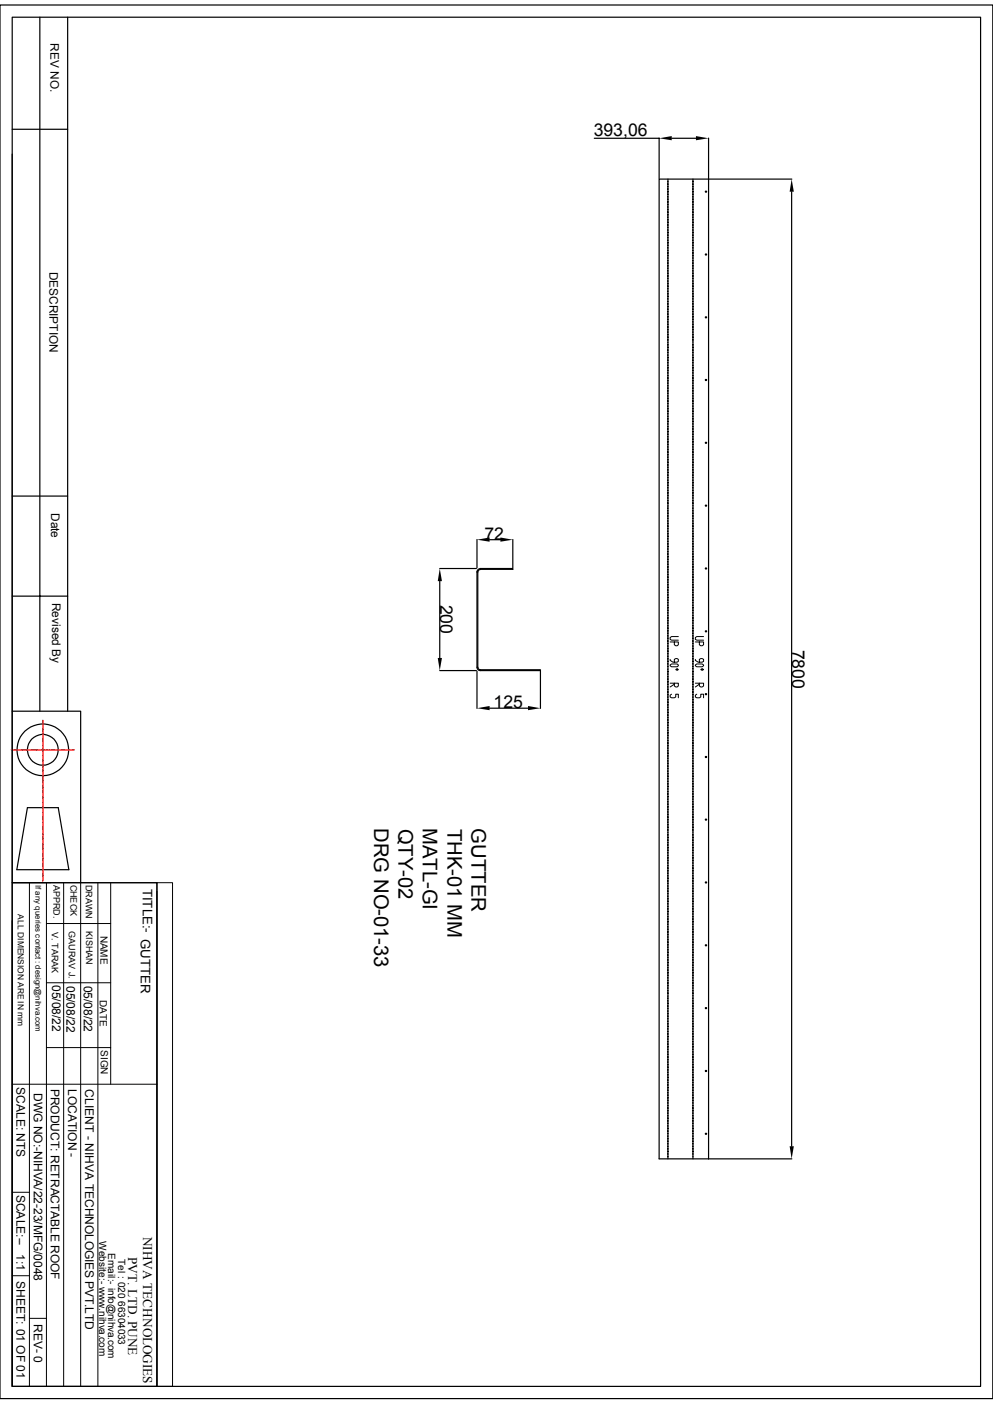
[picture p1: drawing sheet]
<svg xmlns="http://www.w3.org/2000/svg" width="210mm" height="297mm" viewBox="0 0 210 297" stroke-linecap="round" stroke-linejoin="round" font-family="sans-serif">
<g fill="none" stroke="#000" stroke-width=".25">
<path d="M0 1.1h210v294.8h-210zM2.6 3.6h204.8v289.7h-204.8zM8.4 3.6v146.9M14.3 3.6v146.9M2.6 32.6v117.9h14.5v36.2M2.6 27.3h11.7M125.7 29.3h13.7M139.4 29.2v8.6M141.3 37.9v.9M141.3 38.9v.5M141.3 39.5h.1M141.3 39.6v.4"/>
<path d="M142.1 29.3h5.1M146.6 37.9v.9M146.6 38.9v.5M146.6 39.5h.1M146.6 39.6v.4M149.9 37.9h-10.5v207.3h28.1M149.9 37.9v207.3M149.9 37.9h17.6M149.9 29.2v8.6M141.3 40.1v.9M141.3 41.1v.4M141.3 41.6v.1"/>
<path d="M141.3 41.7v.5M141.3 42.3v.8M141.3 43.2v.5M141.3 43.8h.1M141.3 43.9v.5M141.3 44.4v.9M141.3 45.4v.4M141.3 45.9v.1M141.3 46.1v.4M141.3 46.6v.9M141.3 47.5v.5M141.3 48.1h.1"/>
<path d="M141.3 48.2v.4M141.3 48.6v.1M141.3 48.8v.8M141.3 49.7v.5M141.3 50.2v.1M141.3 50.4v.3M141.3 50.8h.1M141.3 50.9v.9M141.3 51.9v.4M141.3 52.4v.1M141.3 52.5v.4M141.3 53h.1"/>
<path d="M141.3 53.1v.8M141.3 54v.5M141.3 54.6h.1M141.3 54.7v.3M141.3 55.1v.1M141.3 55.2v.5M141.3 55.8v.3M141.3 56.2v.4M141.3 56.7v.1M141.3 56.9v.3M141.3 57.3h.1M141.3 57.4v.5"/>
<path d="M141.3 58v.8M141.3 58.9h.1M141.3 59v.4M141.3 59.4v.1M141.3 59.6v.4M146.6 40.1v.9M146.6 41.1v.4M146.6 41.6v.1M146.6 41.7v.5M146.6 42.3v.8M146.6 43.2v.5M146.6 43.8h.1"/>
<path d="M146.6 43.9v.5M146.6 44.5v.8M146.6 45.4v.4M146.6 45.9v.1M146.6 46.1v.4M146.6 46.6v.9M146.6 47.5v.5M146.6 48.1h.1M146.6 48.2v.4M146.6 48.6v.1M146.6 48.8v.8M146.6 49.7v.5"/>
<path d="M146.6 50.2v.1M146.6 50.4v.3M146.6 50.8h.1M146.6 50.9v.9M146.6 51.9v.4M146.6 52.4v.1M146.6 52.5v.4M146.6 53h.1M146.6 53.1v.8M146.6 54v.5M146.6 54.6h.1M146.6 54.7v.3"/>
<path d="M146.6 55.1v.1M146.6 55.2v.5M146.6 55.8v.3M146.6 56.2v.4M146.6 56.7v.1M146.6 56.9v.3M146.6 57.3h.1M146.6 57.4v.5M146.6 58v.8M146.6 58.9h.1M146.6 59v.4M146.6 59.4v.1"/>
<path d="M146.6 59.6v.4M149.2 40.5h.2v.1l-.1 .1zM149.2 53.8h.2v.1l-.1 .1zM167.4 40.6v201.9M141.3 60.1v.9M141.3 61v.1M141.3 61.2v.3M141.3 61.6h.1M141.3 61.7v.5M141.3 62.3v.8M141.3 63.2h.1M141.3 63.3v.4"/>
<path d="M141.3 63.8h.1M141.3 63.9v.4M141.3 64.4v.9M141.3 65.4v.4M141.3 65.9v.1M141.3 66v.5M141.3 66.6v.8M141.3 67.5v.5M141.3 68.1h.1M141.3 68.2v.5M141.3 68.7v.9M141.3 69.7v.4"/>
<path d="M141.3 70.2v.1M141.3 70.4v.4M141.3 70.9v.9M141.3 71.8v.5M141.3 72.4h.1M141.3 72.5v.5M141.3 73.1v.8M141.3 74v.5M141.3 74.5v.1M141.3 74.7v.3M141.3 75.1h.1M141.3 75.2v.9"/>
<path d="M141.3 76.2v.4M141.3 76.7v.1M141.3 76.8v.4M141.3 77.3h.1M141.3 77.4v.8M141.3 78.3v.5M141.3 78.9h.1M141.3 79v.3M141.3 79.4v.1M141.3 79.5v.9M146.6 60.1v.9M146.6 61v.1"/>
<path d="M146.6 61.2v.3M146.6 61.6h.1M146.6 61.7v.5M146.6 62.3v.8M146.6 63.2h.1M146.6 63.3v.4M146.6 63.8h.1M146.6 63.9v.4M146.6 64.4v.9M146.6 65.4v.4M146.6 65.9v.1M146.6 66v.5"/>
<path d="M146.6 66.6v.8M146.6 67.5v.5M146.6 68.1h.1M146.6 68.2v.5M146.6 68.7v.9M146.6 69.7v.4M146.6 70.2v.1M146.6 70.4v.4M146.6 70.9v.9M146.6 71.8v.5M146.6 72.4h.1M146.6 72.5v.5"/>
<path d="M146.6 73.1v.8M146.6 74v.5M146.6 74.5v.1M146.6 74.7v.3M146.6 75.1h.1M146.6 75.2v.9M146.6 76.2v.4M146.6 76.7v.1M146.6 76.8v.4M146.6 77.3h.1M146.6 77.4v.8M146.6 78.3v.5"/>
<path d="M146.6 78.9h.1M146.6 79v.3M146.6 79.4v.1M146.6 79.5v.9M149.2 67.1h.2v.1l-.1 .1zM141.3 80.5v.4M141.3 81v.1M141.3 81.2v.3M141.3 81.6h.1M141.3 81.7v.5M141.3 82.3v.3M141.3 82.6v.5"/>
<path d="M141.3 83.2h.1M141.3 83.3v.4M141.3 83.7v.1M141.3 83.9v.4M141.3 84.4v.9M141.3 85.3v.1M141.3 85.5v.3M141.3 85.9h.1M141.3 86v.5M141.3 86.6v.8M141.3 87.5h.1M141.3 87.6v.4"/>
<path d="M141.3 88.1h.1M141.3 88.2v.4M141.3 88.7v.9M141.3 89.7h.1M141.3 89.8v.3M141.3 90.2v.1M141.3 90.3v.5M141.3 90.9v.8M141.3 91.8v.5M141.3 92.4h.1M141.3 92.5v.5M141.3 93v.9"/>
<path d="M141.3 94v.4M141.3 94.5v.1M141.3 94.7v.4M141.3 95.2v.9M141.3 96.1v.5M141.3 96.7h.1M141.3 96.8v.5M141.3 97.4v.8M141.3 98.3v.5M141.3 98.8v.1M141.3 99v.4M141.3 99.5v.9"/>
<path d="M146.6 80.5v.4M146.6 81v.1M146.6 81.2v.3M146.6 81.6h.1M146.6 81.7v.5M146.6 82.3v.2M146.6 82.6v.5M146.6 83.2h.1M146.6 83.3v.4M146.6 83.7v.1M146.6 83.9v.4M146.6 84.4v.9"/>
<path d="M146.6 85.3v.1M146.6 85.5v.3M146.6 85.9h.1M146.6 86v.5M146.6 86.6v.8M146.6 87.5h.1M146.6 87.6v.4M146.6 88.1h.1M146.6 88.2v.4M146.6 88.7v.9M146.6 89.7h.1M146.6 89.8v.3"/>
<path d="M146.6 90.2v.1M146.6 90.3v.5M146.6 90.9v.8M146.6 91.8v.5M146.6 92.4h.1M146.6 92.5v.5M146.6 93v.9M146.6 94v.4M146.6 94.5v.1M146.6 94.7v.4M146.6 95.2v.9M146.6 96.1v.5"/>
<path d="M146.6 96.7h.1M146.6 96.8v.5M146.6 97.4v.8M146.6 98.3v.5M146.6 98.8v.1M146.6 99v.4M146.6 99.5v.9M149.2 93.6h.2v.1l-.1 .1zM149.2 80.3h.2v.1l-.1 .1zM2.6 104.9h11.7M100.9 114.1v6M103.5 114.2h2.3"/>
<path d="M108.5 114.1v6M141.3 100.5v.4M141.3 101h.1M141.3 101.1v.4M141.3 101.6h.1M141.3 101.7v.8M141.3 102.6v.5M141.3 103.2h.1M141.3 103.3v.3M141.3 103.7v.1M141.3 103.8v.9M141.3 104.8v.4"/>
<path d="M141.3 105.3v.1M141.3 105.5v.3M141.3 105.9h.1M141.3 106v.8M141.3 106.9v.5M141.3 107.5h.1M141.3 107.6v.3M141.3 108v.1M141.3 108.2v.4M141.3 108.7v.3M141.3 109.1v.5M141.3 109.6v.1"/>
<path d="M141.3 109.8v.3M141.3 110.2h.1M141.3 110.3v.5M141.3 110.9v.8M141.3 111.8h.1M141.3 111.9v.4M141.3 112.4h.1M141.3 112.5v.4M141.3 113v.9M141.3 114h.1M141.3 114.1v.3M141.3 114.5v.1"/>
<path d="M141.3 114.6v.5M141.3 115.2v.8M141.3 116.1v.1M141.3 116.2v.4M141.3 116.7h.1M141.3 116.8v.5M141.3 117.3v.9M141.3 118.3v.4M141.3 118.8v.1M141.3 119v.4M141.3 119.5v.9M146.6 100.5v.4"/>
<path d="M146.6 101h.1M146.6 101.1v.4M146.6 101.6h.1M146.6 101.7v.8M146.6 102.6v.5M146.6 103.2h.1M146.6 103.3v.3M146.6 103.7v.1M146.6 103.8v.9M146.6 104.8v.4M146.6 105.3v.1M146.6 105.5v.3"/>
<path d="M146.6 105.9h.1M146.6 106v.8M146.6 106.9v.5M146.6 107.5h.1M146.6 107.6v.3M146.6 108v.1M146.6 108.2v.4M146.6 108.7v.3M146.6 109.1v.5M146.6 109.6v.1M146.6 109.8v.3M146.6 110.2h.1"/>
<path d="M146.6 110.3v.5M146.6 110.9v.8M146.6 111.8h.1M146.6 111.9v.4M146.6 112.4h.1M146.6 112.5v.4M146.6 113v.9M146.6 114h.1M146.6 114.1v.3M146.6 114.5v.1M146.6 114.6v.5M146.6 115.2v.8"/>
<path d="M146.6 116.1v.1M146.6 116.2v.4M146.6 116.7h.1M146.6 116.8v.5M146.6 117.3v.9M146.6 118.3v.4M146.6 118.8v.1M146.6 119v.4M146.6 119.5v.9M149.2 106.9h.2v.1l-.1 .1zM2.6 126.1h11.7M93 120.3h7.8"/>
<path d="M93 122.9v16.3M100.9 121v20.2h.1M100.9 121h.1M101 121v20.2M101.6 120.3l-.4 .1-.3 .6M101.6 120.5l-.5 .2-.1 .3M101.6 120.3h6.9v.1h-6.9zM141.3 120.4v.5M141.3 121h.1M141.3 121.1v.5M141.3 121.7v.8M141.3 122.6v.5"/>
<path d="M141.3 123.1v.1M141.3 123.3v.4M141.3 123.8v.9M141.3 124.8v.4M141.3 125.3h.1M141.3 125.4v.5M141.3 126v.8M141.3 126.9v.5M141.3 127.5h.1M141.3 127.6v.3M141.3 128v.1M141.3 128.1v.9"/>
<path d="M141.3 129.1v.4M141.3 129.6v.1M141.3 129.8v.3M141.3 130.2h.1M141.3 130.3v.8M141.3 131.2v.5M141.3 131.8h.1M141.3 131.9v.3M141.3 132.3v.1M141.3 132.5v.8M141.3 133.4v.5M141.3 133.9v.1"/>
<path d="M141.3 134.1v.3M141.3 134.5h.1M141.3 134.6v.5M141.3 135.2v.3M141.3 135.6v.4M141.3 136.1h.1M141.3 136.2v.4M141.3 136.7h.1M141.3 136.8v.4M141.3 137.3v.9M141.3 138.3h.1M141.3 138.4v.3"/>
<path d="M141.3 138.8v.1M141.3 138.9v.5M141.3 139.5v.8M146.6 120.4v.5M146.6 121h.1M146.6 121.1v.5M146.6 121.7v.8M146.6 122.6v.5M146.6 123.1v.1M146.6 123.3v.4M146.6 123.8v.9M146.6 124.8v.4"/>
<path d="M146.6 125.3h.1M146.6 125.4v.5M146.6 126v.8M146.6 126.9v.5M146.6 127.5h.1M146.6 127.6v.3M146.6 128v.1M146.6 128.1v.9M146.6 129.1v.4M146.6 129.6v.1M146.6 129.8v.3M146.6 130.2h.1"/>
<path d="M146.6 130.3v.8M146.6 131.2v.5M146.6 131.8h.1M146.6 131.9v.3M146.6 132.3v.1M146.6 132.5v.8M146.6 133.4v.5M146.6 133.9v.1M146.6 134.1v.3M146.6 134.5h.1M146.6 134.6v.5M146.6 135.2v.3"/>
<path d="M146.6 135.6v.4M146.6 136.1h.1M146.6 136.2v.4M146.6 136.7h.1M146.6 136.8v.4M146.6 137.3v.9M146.6 138.3h.1M146.6 138.4v.3M146.6 138.8v.1M146.6 138.9v.5M146.6 139.5v.8M149.2 133.5h.2v.1l-.1 .1z"/>
<path d="M149.2 120.2h.2v.1l-.1 .1zM2.6 150.5v36.2M93 141.9h7.8M100.9 141.2a.73 .73 0 0 0 .7 .7M100.9 142v7.9M101 141.2l.1 .2 .5 .3M101.6 141.7h12.7v.2h-12.7zM103.5 149.8h8.2M114.3 142v7.9M141.3 140.4v.1M141.3 140.5v.4M141.3 141h.1"/>
<path d="M141.3 141.1v.5M141.3 141.6v.9M141.3 142.6h.1M141.3 142.7v.3M141.3 143.1v.1M141.3 143.3v.4M141.3 143.8v.9M141.3 144.7v.5M141.3 145.3h.1M141.3 145.4v.5M141.3 146v.8M141.3 146.9v.5"/>
<path d="M141.3 147.4v.1M141.3 147.6v.4M141.3 148.1v.9M141.3 149.1v.4M141.3 149.6h.1M141.3 149.7v.5M141.3 150.3v.8M141.3 151.2v.5M141.3 151.8h.1M141.3 151.9v.5M141.3 152.4v.9M141.3 153.4v.4"/>
<path d="M141.3 153.9v.1M141.3 154.1v.3M141.3 154.5h.1M141.3 154.6v.8M141.3 155.5v.5M141.3 156.1h.1M141.3 156.2v.3M141.3 156.6v.1M141.3 156.8v.8M141.3 157.7v.5M141.3 158.2v.1M141.3 158.4v.3"/>
<path d="M141.3 158.8h.1M141.3 158.9v.9M141.3 159.9v.4M146.6 140.4v.1M146.6 140.5v.4M146.6 141h.1M146.6 141.1v.5M146.6 141.6v.9M146.6 142.6h.1M146.6 142.7v.3M146.6 143.1v.1M146.6 143.3v.4"/>
<path d="M146.6 143.8v.9M146.6 144.7v.5M146.6 145.3h.1M146.6 145.4v.5M146.6 146v.8M146.6 146.9v.5M146.6 147.4v.1M146.6 147.6v.4M146.6 148.1v.9M146.6 149.1v.4M146.6 149.6h.1M146.6 149.7v.5"/>
<path d="M146.6 150.3v.8M146.6 151.2v.5M146.6 151.8h.1M146.6 151.9v.5M146.6 152.4v.9M146.6 153.4v.4M146.6 153.9v.1M146.6 154.1v.3M146.6 154.5h.1M146.6 154.6v.8M146.6 155.5v.5M146.6 156.1h.1"/>
<path d="M146.6 156.2v.3M146.6 156.6v.1M146.6 156.8v.8M146.6 157.7v.5M146.6 158.2v.1M146.6 158.4v.3M146.6 158.8h.1M146.6 158.9v.9M146.6 159.9v.4M149.2 146.8h.2v.1l-.1 .1zM5.8 170.9h6.5l2.3 13.1h-11zM141.3 160.4h.1"/>
<path d="M141.3 160.5v.4M141.3 161h.1M141.3 161.1v.4M141.3 161.6v.3M141.3 162v.5M141.3 162.6h.1M141.3 162.7v.3M141.3 163.1v.1M141.3 163.2v.5M141.3 163.8v.8M141.3 164.7v.1M141.3 164.8v.4"/>
<path d="M141.3 165.3h.1M141.3 165.4v.5M141.3 165.9v.9M141.3 166.9h.1M141.3 167v.3M141.3 167.4v.1M141.3 167.6v.4M141.3 168.1v.9M141.3 169v.1M141.3 169.2v.3M141.3 169.6h.1M141.3 169.7v.5"/>
<path d="M141.3 170.3v.8M141.3 171.2v.5M141.3 171.7v.1M141.3 171.9v.4M141.3 172.4v.9M141.3 173.4v.4M141.3 173.9h.1M141.3 174v.5M141.3 174.6v.8M141.3 175.5v.5M141.3 176.1h.1M141.3 176.2v.5"/>
<path d="M141.3 176.7v.9M141.3 177.7v.4M141.3 178.2v.1M141.3 178.4v.4M141.3 178.9v.8M141.3 179.8v.5M146.6 160.4h.1M146.6 160.5v.4M146.6 161h.1M146.6 161.1v.4M146.6 161.6v.3M146.6 162v.5"/>
<path d="M146.6 162.6h.1M146.6 162.7v.3M146.6 163.1v.1M146.6 163.2v.5M146.6 163.8v.8M146.6 164.7v.1M146.6 164.8v.4M146.6 165.3h.1M146.6 165.4v.5M146.6 165.9v.9M146.6 166.9h.1M146.6 167v.3"/>
<path d="M146.6 167.4v.1M146.6 167.6v.4M146.6 168.1v.9M146.6 169v.1M146.6 169.2v.3M146.6 169.6h.1M146.6 169.7v.5M146.6 170.3v.8M146.6 171.2v.5M146.6 171.7v.1M146.6 171.9v.4M146.6 172.4v.9"/>
<path d="M146.6 173.4v.4M146.6 173.9h.1M146.6 174v.5M146.6 174.6v.8M146.6 175.5v.5M146.6 176.1h.1M146.6 176.2v.5M146.6 176.7v.9M146.6 177.7v.4M146.6 178.2v.1M146.6 178.4v.4M146.6 178.9v.8"/>
<path d="M146.6 179.8v.5M149.2 173.3h.2v.1l-.1 .1zM149.2 160.1h.2v.1l-.1 .1zM2.6 186.7h30.6v106.6h-30.6zM2.6 194.8v98.5M141.3 180.4h.1M141.3 180.5v.3M141.3 180.9v.1M141.3 181.1v.8M141.3 182v.5M141.3 182.5v.1M141.3 182.7v.3"/>
<path d="M141.3 183.1h.1M141.3 183.2v.9M141.3 184.2v.4M141.3 184.7h.1M141.3 184.8v.4M141.3 185.3h.1M141.3 185.4v.8M141.3 186.3v.5M141.3 186.9h.1M141.3 187v.3M141.3 187.4v.1M141.3 187.5v.5"/>
<path d="M141.3 188.1v.3M141.3 188.5v.4M141.3 189v.1M141.3 189.1v.4M141.3 189.6h.1M141.3 189.7v.5M141.3 190.2v.9M141.3 191.2h.1M141.3 191.3v.3M141.3 191.7v.1M141.3 191.9v.4M141.3 192.4v.9"/>
<path d="M141.3 193.3v.1M141.3 193.5v.3M141.3 193.9h.1M141.3 194v.5M141.3 194.6v.8M141.3 195.5h.1M141.3 195.6v.4M141.3 196v.1M141.3 196.2v.4M141.3 196.7v.9M141.3 197.7v.4M141.3 198.2h.1"/>
<path d="M141.3 198.3v.5M141.3 198.9v.8M141.3 199.8v.5M146.6 180.4h.1M146.6 180.5v.3M146.6 180.9v.1M146.6 181.1v.8M146.6 182v.5M146.6 182.5v.1M146.6 182.7v.3M146.6 183.1h.1M146.6 183.2v.9"/>
<path d="M146.6 184.2v.4M146.6 184.7h.1M146.6 184.8v.4M146.6 185.3h.1M146.6 185.4v.8M146.6 186.3v.5M146.6 186.9h.1M146.6 187v.3M146.6 187.4v.1M146.6 187.5v.5M146.6 188.1v.3M146.6 188.5v.4"/>
<path d="M146.6 189v.1M146.6 189.1v.4M146.6 189.6h.1M146.6 189.7v.5M146.6 190.2v.9M146.6 191.2h.1M146.6 191.3v.3M146.6 191.7v.1M146.6 191.9v.4M146.6 192.4v.9M146.6 193.3v.1M146.6 193.5v.3"/>
<path d="M146.6 193.9h.1M146.6 194v.5M146.6 194.6v.8M146.6 195.5h.1M146.6 195.6v.4M146.6 196v.1M146.6 196.2v.4M146.6 196.7v.9M146.6 197.7v.4M146.6 198.2h.1M146.6 198.3v.5M146.6 198.9v.8"/>
<path d="M146.6 199.8v.5M149.2 199.9h.2v.1l-.1 .1zM149.2 186.6h.2v.1l-.1 .1zM141.3 200.4h.1M141.3 200.5v.5M141.3 201v.9M141.3 202v.4M141.3 202.5v.1M141.3 202.6v.5M141.3 203.2v.8M141.3 204.1v.5M141.3 204.7h.1"/>
<path d="M141.3 204.8v.5M141.3 205.4v.8M141.3 206.3v.5M141.3 206.8v.1M141.3 207v.3M141.3 207.4h.1M141.3 207.5v.9M141.3 208.4v.5M141.3 209h.1M141.3 209.1v.4M141.3 209.6h.1M141.3 209.7v.8"/>
<path d="M141.3 210.6v.5M141.3 211.2h.1M141.3 211.3v.3M141.3 211.7v.1M141.3 211.8v.9M141.3 212.8v.4M141.3 213.3v.1M141.3 213.4v.4M141.3 213.9h.1M141.3 214v.5M141.3 214.5v.3M141.3 214.9v.5"/>
<path d="M141.3 215.5h.1M141.3 215.6v.3M141.3 216v.1M141.3 216.2v.4M141.3 216.7v.9M141.3 217.6v.1M141.3 217.8v.3M141.3 218.2h.1M141.3 218.3v.5M141.3 218.9v.8M141.3 219.8h.1M141.3 219.9v.4"/>
<path d="M146.6 200.4h.1M146.6 200.5v.5M146.6 201v.9M146.6 202v.4M146.6 202.5v.1M146.6 202.6v.5M146.6 203.2v.8M146.6 204.1v.5M146.6 204.7h.1M146.6 204.8v.5M146.6 205.4v.8M146.6 206.3v.5"/>
<path d="M146.6 206.8v.1M146.6 207v.3M146.6 207.4h.1M146.6 207.5v.9M146.6 208.4v.5M146.6 209h.1M146.6 209.1v.4M146.6 209.6h.1M146.6 209.7v.8M146.6 210.6v.5M146.6 211.2h.1M146.6 211.3v.3"/>
<path d="M146.6 211.7v.1M146.6 211.8v.9M146.6 212.8v.4M146.6 213.3v.1M146.6 213.4v.4M146.6 213.9h.1M146.6 214v.5M146.6 214.5v.3M146.6 214.9v.5M146.6 215.5h.1M146.6 215.6v.3M146.6 216v.1"/>
<path d="M146.6 216.2v.4M146.6 216.7v.9M146.6 217.6v.1M146.6 217.8v.3M146.6 218.2h.1M146.6 218.3v.5M146.6 218.9v.8M146.6 219.8h.1M146.6 219.9v.4M149.2 213.2h.2v.1l-.1 .1zM141.3 220.3v.1M141.3 220.5v.4"/>
<path d="M141.3 221v.9M141.3 222h.1M141.3 222.1v.3M141.3 222.5h.1M141.3 222.6v.5M141.3 223.2v.8M141.3 224.1v.5M141.3 224.7h.1M141.3 224.8v.5M141.3 225.3v.9M141.3 226.3v.4M141.3 226.8v.1"/>
<path d="M141.3 226.9v.5M141.3 227.5v.8M141.3 228.4v.5M141.3 229h.1M141.3 229.1v.5M141.3 229.7v.8M141.3 230.6v.5M141.3 231.1v.1M141.3 231.3v.4M141.3 231.8v.9M141.3 232.7v.5M141.3 233.3h.1"/>
<path d="M141.3 233.4v.4M141.3 233.8v.1M141.3 234v.8M141.3 234.9v.5M141.3 235.5h.1M141.3 235.6v.3M141.3 236v.1M141.3 236.1v.9M141.3 237.1v.4M141.3 237.6v.1M141.3 237.7v.4M141.3 238.2h.1"/>
<path d="M141.3 238.3v.8M141.3 239.2v.5M141.3 239.8h.1M141.3 239.9v.3M146.6 220.3v.1M146.6 220.5v.4M146.6 221v.9M146.6 222h.1M146.6 222.1v.3M146.6 222.5h.1M146.6 222.6v.5M146.6 223.2v.8"/>
<path d="M146.6 224.1v.5M146.6 224.7h.1M146.6 224.8v.5M146.6 225.3v.9M146.6 226.3v.4M146.6 226.8v.1M146.6 226.9v.5M146.6 227.5v.8M146.6 228.4v.5M146.6 229h.1M146.6 229.1v.5M146.6 229.7v.8"/>
<path d="M146.6 230.6v.5M146.6 231.1v.1M146.6 231.3v.4M146.6 231.8v.9M146.6 232.7v.5M146.6 233.3h.1M146.6 233.4v.4M146.6 233.8v.1M146.6 234v.8M146.6 234.9v.5M146.6 235.5h.1M146.6 235.6v.3"/>
<path d="M146.6 236v.1M146.6 236.1v.9M146.6 237.1v.4M146.6 237.6v.1M146.6 237.7v.4M146.6 238.2h.1M146.6 238.3v.8M146.6 239.2v.5M146.6 239.8h.1M146.6 239.9v.3M149.2 239.8h.2v.1l-.1 .1zM149.2 226.5h.2v.1l-.1 .1z"/>
<path d="M141.3 240.3v.1M141.3 240.5v.4M141.3 241v.3M141.3 241.4v.5M141.3 241.9v.1M141.3 242.1v.3M141.3 242.5h.1M141.3 242.6v.5M141.3 243.2v.8M141.3 244.1h.1M141.3 244.2v.4M141.3 244.6v.1"/>
<path d="M141.3 244.8v.4M146.6 244.8v.4M146.6 240.3v.1M146.6 240.5v.4M146.6 241v.3M146.6 241.4v.5M146.6 241.9v.1M146.6 242.1v.3M146.6 242.5h.1M146.6 242.6v.5M146.6 243.2v.8M146.6 244.1h.1"/>
<path d="M146.6 244.2v.4M146.6 244.6v.1"/>
<circle cx="9.1" cy="158.6" r="5.5"/>
<circle cx="9.1" cy="158.6" r="3.3"/>
</g>
<g fill="none" stroke="#000" stroke-width=".21">
<path d="M141.7 135.8h1.8v.6l-.3 .2h-.3l-.3-.2v-.6M141.7 139.5v.2l.6 .4h.9l.3-.2v-.4l-.3-.2-.6 .2v.6M143.5 134.7h-1.5l-.3 .2v.4l.3 .1h1.5M147.1 139.5v.2l.6 .4h.8l.3-.2v-.4l-.3-.2-.6 .2v.6M147.1 135.8h1.7v.6l-.6 .2-.3-.2v-.6M148.8 134.7h-1.4l-.3 .2v.4l.3 .1h1.4M141.7 144.5h1.8v.6l-.3 .2h-.3l-.3-.2v-.6M141.7 140.7l.3-.2h1.2l.3 .3-.3 .3h-1.2zM142 146.9l-.3 .2v.3l.3 .2h.6l.3-.2v-.5h.6v.7M142.6 144.7l-.9 .6M142.9 141.6l.3-.2 .3 .2-.3 .2zM147.1 140.7l.3-.2h1.1l.3 .3-.3 .3h-1.1z"/>
<path d="M147.1 144.5h1.7v.6l-.6 .2-.3-.2v-.6M147.4 146.9l-.3 .2v.3l.3 .2h.5l.3-.2v-.5h.6v.7M147.9 144.7l-.8 .6M148.2 141.6l.3-.2 .3 .2-.3 .2zM2.6 186.7h30.6M6.2 186.7v106.6M9.8 195.4h13.6M9.8 186.7v106.6M13.5 186.7v106.6M17.1 186.7v106.6M20.7 186.7v106.6M23.4 186.7v42.7"/>
<path d="M33.2 186.7h3.3v106.6h-3.3zM33.2 188.6v104.7M9.8 207.9h13.6M2.6 229.4h30.6M9.8 221.6h13.6M2.6 252.2h3.6M2.6 269.9h3.6M6.2 278.9h3.6"/>
</g>
<g fill="none" stroke="#f00" stroke-width=".25">
<path d="M2.4 158.6h.2M2.6 158.6h.2M2.8 158.6h1.1M4 158.6h.1M4.2 158.6h.2M5.2 158.6h-.8M5.2 158.6h.6M5.9 158.6h.2M6.1 158.6h.2M6.3 158.6h.3M6.6 158.6h1.4M8 158.6h.3"/>
<path d="M8.3 158.6h.2M8.5 158.6h.2M8.8 158.6h.6M9.1 154.4v.5M9.1 152.4v.6M9.1 153.1v.2M9.1 155v.2M9.1 155.2v.3M9.1 156.3v.2M9.1 156.6v.2M9.1 158.4v.3M9.1 154.4h.1"/>
<path d="M9.1 155.2h.1M9.1 156.5h.1M9.1 153.4v.2M9.1 153.8v.5M9.1 155.5v.7M9.1 156.9v.2M9.1 157.4v.2M9.1 157.6v.3M9.1 158.2v.2M9.1 159v.3M9.1 159.5v.2M9.1 159.9v.2"/>
<path d="M9.1 153.6v.2M9.1 157.1v.2M9.1 157.9v.2M9.1 159.3v.2M9.1 159.8h.1M9.1 158.7v.3M9.4 158.6h.2M9.7 158.6h.5M10.2 158.6h.2M10.5 158.6h.1M10.7 158.6h.2M10.9 158.6h.6"/>
<path d="M11.6 158.6h.6M12.3 158.6h.1M12.4 158.6h.2M12.6 158.6h.2M12.8 158.6h1.1M14 158.6h.1M14.2 158.6h.2M14.4 158.6h.1M14.5 158.6h.7M15.2 158.6h.5M9.1 167.4v.5M9.1 175.2v.5"/>
<path d="M9.1 177.4v.5M9.1 160.6v.3M9.1 160.9v.3M9.1 162.3v.1M9.1 162.7v.3M9.1 163.1v.2M9.1 164.1v.2M9.1 164.4v.7M9.1 165.2v.3M9.1 166.2v.3M9.1 166.6v.2M9.1 167.1v.2"/>
<path d="M9.1 168.4v.3M9.1 170.6v.3M9.1 170.9v.3M9.1 172.7v.3M9.1 173.1v.2M9.1 176.2v.3M9.1 177v.3M9.1 178.4v.2M9.1 179.5v.3M9.1 162.2h.1M9.1 163h.1M9.1 164.4h.1"/>
<path d="M9.1 165.2h.1M9.1 166.5h.1M9.1 167.3h.1M9.1 173h.1M9.1 175.2h.1M9.1 177.3h.1M9.1 179.5h.1M9.1 160.3v.2M9.1 161.2v.2M9.1 161.7v.5M9.1 162.5v.2M9.1 163.4v.6"/>
<path d="M9.1 165.5v.7M9.1 166.9v.2M9.1 168.1v.3M9.1 169v.2M9.1 169.5v.2M9.1 169.8v.3M9.1 170.3v.2M9.1 171.2v.2M9.1 171.7v.3M9.1 172v.2M9.1 172.5v.2M9.1 173.4v.6"/>
<path d="M9.1 174.2v.2M9.1 174.6v.5M9.1 176v.2M9.1 178.1v.3M9.1 179.8v.2M9.1 160.1v.2M9.1 161.5v.1M9.1 167.9v.2M9.1 169.3v.2M9.1 169.8h.1M9.1 170.1v.2M9.1 171.4v.2"/>
<path d="M9.1 172.3v.1M9.1 174.1h.1M9.1 174.4v.2M9.1 175.8v.1M9.1 177.9v.2M9.1 176.5v.5M9.1 168.7v.3M9.1 178.7v.8M9.1 185.2v.5M9.1 180.6v.2M9.1 180.9v.2M9.1 181.4v.2"/>
<path d="M9.1 182.7v.3M9.1 183v.3M9.1 183h.1M9.1 185.2h.1M9.1 180.3v.2M9.1 181.2v.2M9.1 182v.2M9.1 182.5v.2M9.1 183.3v.7M9.1 184.1v.3M9.1 184.6v.5M9.1 186v.2"/>
<path d="M9.1 180.1v.2M9.1 182.2v.2M9.1 184.1h.1M9.1 184.4v.2M9.1 185.8v.1M9.1 186.2v.2M9.1 181.7v.2"/>
</g>
<path d="M139.4 29.3l2.7-.5v.9zM147.2 28.8l2.7 .5-2.7 .4zM167.4 37.9l.5 2.7h-.9zM100.9 114.2l2.6-.5v.9zM105.8 113.7l2.7 .5-2.7 .4zM93 120.3l.5 2.6h-.9zM92.6 139.2h.9l-.5 2.7zM100.9 149.8l2.6-.4v.8zM111.7 149.4l2.6 .4-2.6 .4zM167 242.5h.9l-.5 2.7z" fill="#000"/>
<g font-size="4.3">
<text x="79.1" y="175.2" transform="rotate(90 79.1 175.2)">DRG NO-01-33</text>
<text x="84.3" y="175.3" transform="rotate(90 84.3 175.3)">QTY-02</text>
<text x="89.5" y="175.2" transform="rotate(90 89.5 175.2)">MATL-GI</text>
<text x="94.6" y="175.4" transform="rotate(90 94.6 175.4)">THK-01 MM</text>
<text x="99.7" y="175.3" transform="rotate(90 99.7 175.3)">GUTTER</text>
</g>
<g font-size="3.7">
<text x="125.6" y="28.7">393,06</text>
<text x="102.4" y="114.1">72</text>
<text x="93.1" y="127.9" transform="rotate(90 93.1 127.9)">200</text>
<text x="167.5" y="137.4" transform="rotate(90 167.5 137.4)">7800</text>
<text x="104.4" y="149.7">125</text>
</g>
<g font-size="2.8">
<text x="30.2" y="188" transform="rotate(90 30.2 188)">TITLE:- GUTTER</text>
<text x="30.3" y="261.6" transform="rotate(90 30.3 261.6)">NIHVA TECHNOLOGIES</text>
<text x="27.1" y="265.9" transform="rotate(90 27.1 265.9)">PVT. LTD. PUNE</text>
</g>
<g font-size="2.5">
<text x="10.7" y="9.2" transform="rotate(90 10.7 9.2)">REV NO.</text>
<text x="10.5" y="57.5" transform="rotate(90 10.5 57.5)">DESCRIPTION</text>
<text x="10.8" y="108.5" transform="rotate(90 10.8 108.5)">Date</text>
<text x="11" y="127.5" transform="rotate(90 11 127.5)">Revised By</text>
<text x="11" y="208.4" transform="rotate(90 11 208.4)">05/08/22</text>
<text x="14.1" y="208.5" transform="rotate(90 14.1 208.5)">05/08/22</text>
<text x="17.7" y="208.5" transform="rotate(90 17.7 208.5)">05/08/22</text>
<text x="3.5" y="230" transform="rotate(90 3.5 230)">SCALE: NTS</text>
<text x="7.2" y="231.2" transform="rotate(90 7.2 231.2)">DWG NO:-NIHVA/22-23/MFG/0048</text>
<text x="10.8" y="230.3" transform="rotate(90 10.8 230.3)">PRODUCT: RETRACTABLE ROOF</text>
<text x="14.4" y="230.3" transform="rotate(90 14.4 230.3)">LOCATION -</text>
<text x="18" y="230.4" transform="rotate(90 18 230.4)">CLIENT - NIHVA TECHNOLOGIES PVT.LTD</text>
<text x="3.5" y="252.7" transform="rotate(90 3.5 252.7)">SCALE:--</text>
<text x="3.5" y="265.3" transform="rotate(90 3.5 265.3)">1:1</text>
<text x="3.5" y="271" transform="rotate(90 3.5 271)">SHEET: 01 OF 01</text>
<text x="7.2" y="280" transform="rotate(90 7.2 280)">REV- 0</text>
</g>
<g font-size="2.1">
<text x="21.3" y="197.9" transform="rotate(90 21.3 197.9)">NAME</text>
<text x="21.1" y="211.5" transform="rotate(90 21.1 211.5)">DATE</text>
<text x="21.3" y="222.1" transform="rotate(90 21.3 222.1)">SIGN</text>
<text x="21" y="262.6" transform="rotate(90 21 262.6)">Website:- www.nihva.com</text>
<text x="22.9" y="265" transform="rotate(90 22.9 265)">Email:- info@nihva.com</text>
<text x="25" y="266.3" transform="rotate(90 25 266.3)">Tel : 020 66304033</text>
</g>
<g font-size="1.9">
<text x="11.3" y="187.2" transform="rotate(90 11.3 187.2)">APPRD.</text>
<text x="14.9" y="187.1" transform="rotate(90 14.9 187.1)">CHECK</text>
<text x="18.1" y="187.2" transform="rotate(90 18.1 187.2)">DRAWN</text>
<text x="11" y="197.1" transform="rotate(90 11 197.1)">V. TARAK</text>
<text x="14.6" y="197" transform="rotate(90 14.6 197)">GAURAV J.</text>
<text x="18.2" y="197" transform="rotate(90 18.2 197)">KISHAN</text>
</g>
<text font-size="1.8" x="3.8" y="193.4" transform="rotate(90 3.8 193.4)">ALL DIMENSION ARE IN mm</text>
<text font-size="1.7" x="7.5" y="187.2" transform="rotate(90 7.5 187.2)">If any queries contact : design@nihva.com</text>
</svg>
